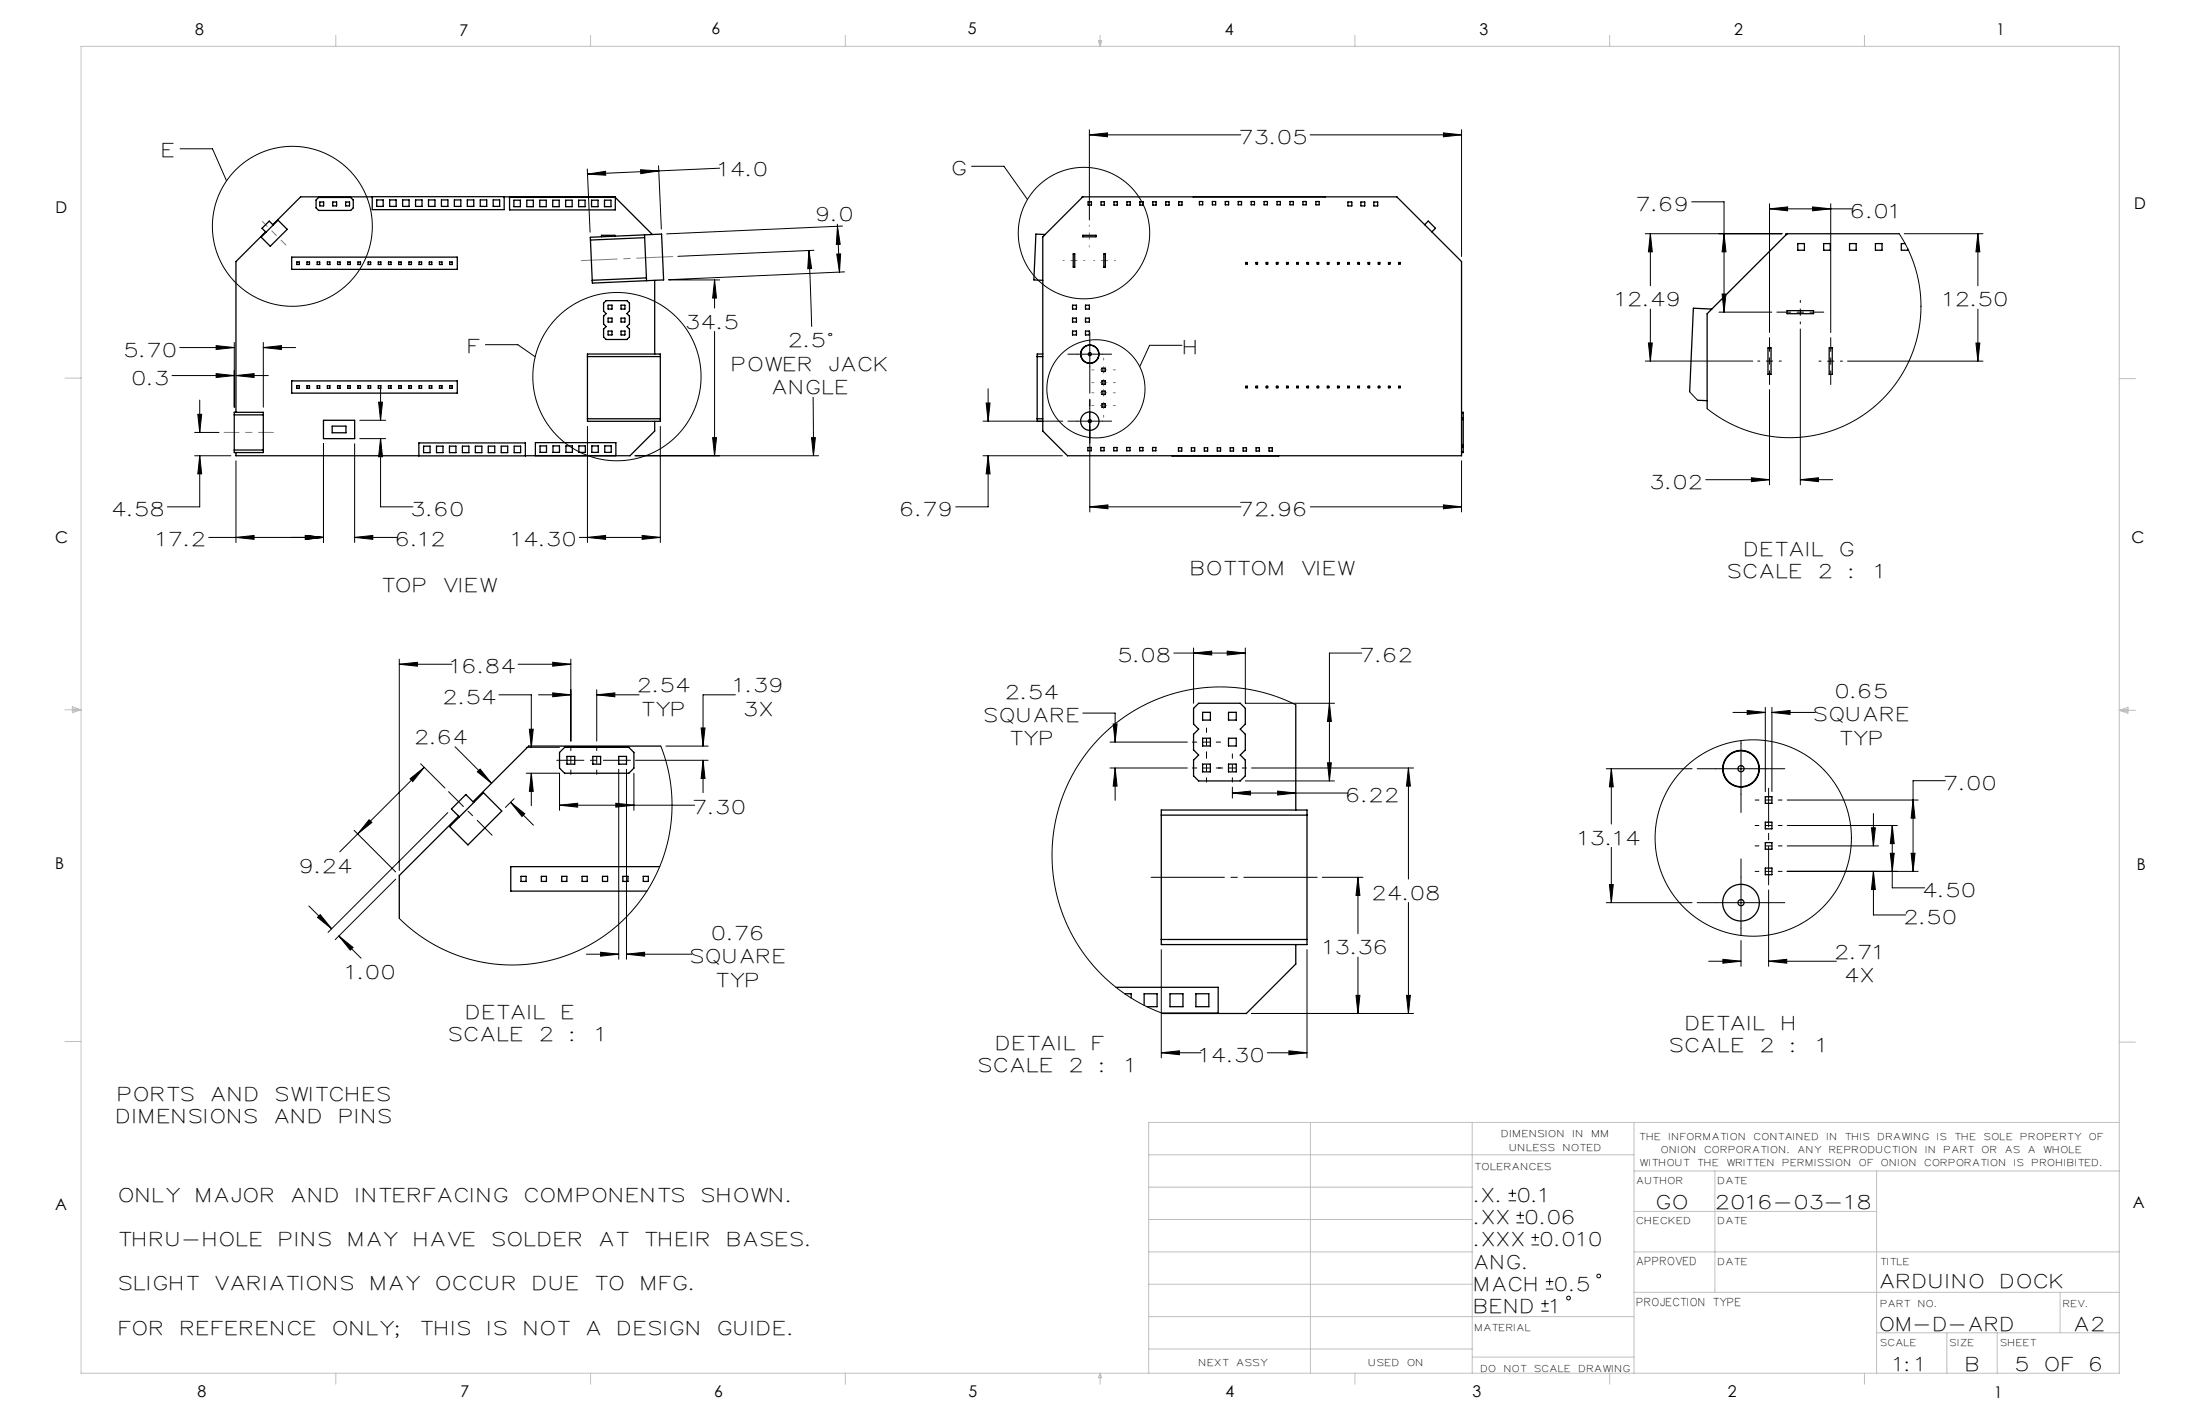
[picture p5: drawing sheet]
<svg xmlns="http://www.w3.org/2000/svg" width="432mm" height="279mm" viewBox="0 0 432 279" stroke-linecap="round" stroke-linejoin="round" font-family="sans-serif">
<g fill="none" stroke="#000" stroke-width=".2">
<path d="M35.4 29.2h6.3l2.8 6.3M115.3 33.2l.5 12.4M115.3 34.2l3.5-.6 .1 .8zM125.7 33.3l3.6 .2-3.5 .6zM129.3 32.5l.5 12.4M141.3 33l-26 1.2M190.7 32.6h6.3l4.7 6.5M213.8 26.5l3.6-.4v.7zM213.8 25.5v17.7M213.8 26.5h29.7M257.1 26.5h29.8M283.3 26.1l3.6 .4-3.6 .3z"/>
<path d="M286.9 25.5v24.8M332 39.6h6.4v21.6M347.3 40v25.2M359.3 40v25.3M131.2 54.9h10M140.2 54.9l.4 3.6h-.7zM140.2 54.9v5.6M158.8 49.2l.5 3.5h-.8zM158.8 49.2l.5 14.9M159.8 49.1l-26.8 1.2M164.2 49.9l.8-.1-.2 3.6zM164.4 44v.4"/>
<path d="M164.4 44.4l.5 3.5-.8 .1zM164.4 44.4l.4 9M165.4 44.4l-34.6 1.5M165.8 53.3l-34.6 1.6M322.9 45.9h26.9M323.9 45.9l.4 3.5h-.8zM323.9 45.9v10.2M338 57.7h.8l-.4 3.5zM338.4 45.9l.4 3.5h-.8zM347.3 41h16.3M347.3 41l3.6-.4v.8zM355.8 40.6l3.5 .4-3.5 .4z"/>
<path d="M372.8 45.9l1.2 2 .9 2 .8 2.1 .7 2.2 .4 2.3 .2 2.3v2.2l-.2 2.3-.4 2.3-.6 2.2-1.7 4.1-1.1 2-1.3 1.9-1.5 1.8-1.6 1.6-3.6 2.7-2 1.1-2 1-2.2 .7-2.2 .6-2.3 .4-2.3 .2-2.3-.1-2.3-.2-2.2-.4-2.2-.7-4.1-1.8-2-1.2-1.8-1.3M373.8 45.9h15.4M388.2 45.9l.4 3.5h-.8zM388.2 45.9v10.2M33.8 73.7h12.2M35.3 68.2h10.7M39.2 78.5v6.3M42.4 67.8l3.6 .4-3.6 .4zM42.4 73.3l3.6 .4-3.6 .4zM46 67.2v12.7M46.3 73.7h6.4M46.3 73.7l3.6-.4v.8z"/>
<path d="M51.7 67.2v12.7M51.7 68.2h6.3M51.7 68.2l3.5-.4v.8zM74.3 78.9h.8l-.4 3.6zM74.7 76.1v6.4M95.3 67.6h6.3l3.4 2.4M140.2 65v24.4M159.6 77.9l.1 11.5M193.6 79.1h.7l-.4 3.5zM193.9 76.3v6.3M211.4 69.5h5M213.9 67v5"/>
<path d="M232 67.8h-6.4l-1.9 4.1M322.9 70.8h21.1M323.5 67.3h.8l-.4 3.5zM323.9 60.6v10.2M331.6 76.9l1.6 1.6M337.4 61.2h10.4M347.3 76.4v18.7M353.4 64.5v30.6M362.6 70.9h26.6M387.8 67.3h.8l-.4 3.6zM388.2 60.7v10.2M38.2 84.8h4.8"/>
<path d="M38.2 89.4h7.1M38.8 81.3h.8l-.4 3.5zM39.2 89.4l.4 3.6h-.8zM39.2 89.4v10h-6.3M46.3 90.4v16M63.5 87.1v19.3M69.6 87.1v19.3M70.6 86.1h5.1M70.6 82.5h5.1M74.7 86.1v13.3h6.3M74.7 86.1l.4 3.5h-.8zM115.3 83.7v22.7"/>
<path d="M124.6 89.4h36.1M129.6 83.7v22.7M139.9 85.9h.7l-.4 3.5zM159.3 85.9h.7l-.3 3.5zM192.9 82.6h15.7M192.9 89.4h15.6M193.9 89.4v10h-6.3M193.9 89.4l.4 3.6h-.7zM211.4 82.6h5M213.9 99.4l3.6-.3v.7zM213.9 99.4h29.7M213.9 80.1v20.3"/>
<path d="M257.2 99.4h29.7M283.3 99.1l3.6 .3-3.6 .4zM286.9 90.4v10M334.8 94.1h12.5M343.8 93.7l3.5 .4-3.5 .4zM353.4 94.1l3.5-.4v.8zM353.4 94.1h6.3M41 105.4h22.5M46.3 105.4l3.6-.3v.7zM59.9 105.1l3.6 .3-3.6 .4zM69.6 105.4l3.6-.3v.7zM69.6 105.4h8.4"/>
<path d="M113.7 105.4h15.9M115.3 105.4l3.6-.3v.7zM126 105.1l3.6 .3-3.6 .4zM78.4 130.3l3.5-.4v.8zM78.4 129.3v41.5M78.4 130.3h10.3M97.9 136.3h6.4v10.3M101.7 130.3h10.3M105.7 136.3h6.3M108.5 129.9l3.5 .4-3.5 .4zM108.5 135.9l3.5 .4-3.5 .4zM112 129.3v16.1"/>
<path d="M117.1 136.3l3.6-.4v.8zM117.1 136.3h8.3M117.1 135.3v10.1M144.3 136.3h-6.3v10.1M212.5 139.9h6.4v5.7M230.4 128.1h14M234.3 128.1l3.5-.3v.7zM234.3 127.1v10.9M240.9 127.8l3.5 .3-3.5 .4zM244.4 127.1v10.9h17.5M254.3 138.3l-3.1-1.4-3.2-1-3.2-.7-3.4-.4h-3.3l-3.4 .3-3.1 .7-3.3 .9-3 1.3-3 1.6-2.8 2-2.6 2.2-2.4 2.4-2.1 2.7-1.7 2.8-1.5 3-1.2 3.2-.8 3.2-.5 3.3-.2 3.5 .2 3.4 .5 3.2 .8 3.3 1.2 3 1.5 3.1 1.8 2.9 2 2.5 2.3 2.5 2.6 2.2 2.8 1.9 2.9 1.6 3.2 1.4M260.9 138l.4 3.5h-.8z"/>
<path d="M267.3 128.1h-6.4v25.1M340.1 139.8h6.4M342.9 139.4l3.6 .4-3.6 .4zM346.5 138.8v16.5M347.8 138.8v16.5M347.8 139.8h8.5M347.8 139.8l3.5-.4v.8zM80.5 152.8l2.8-2.2-2.3 2.7zM82.6 149.9l4.7 4.7M83.3 150.6l-16.6 16.5M87.9 159.4l-23.5 23.5M89.3 146.5l7.2 7.2"/>
<path d="M93.7 151.4l.5-.5 2.3 2.8zM100.2 157.4l2.8 2.3-.5 .5zM100.2 157.4l4.5 4.5M100.9 156.7l-1.7 1.7M103.3 151.7h6.5v7.3M103.3 146.6h6.5M103.9 143.1h.8l-.4 3.5zM104.3 151.7l.4 3.6h-.8zM104.3 151.7v6.4M109.8 158h26.5M109.8 158l3.6-.4v.8zM120.9 157.6l3.5 .4-3.5 .4z"/>
<path d="M121.4 150.9v37.3M123 150.9v37.3M124.4 151.7v7.3M124.7 149.2h14.3M129.7 146.4l.9 2.5 .6 2.6 .5 2.7 .2 2.6v2.6l-.3 2.7-.4 2.7-.7 2.6-1 2.5-1.1 2.5-1.3 2.3-1.6 2.2-1.7 2.1-1.9 1.9-2 1.7-2.2 1.6-2.3 1.4-2.3 1.1-2.5 1-2.6 .7-2.6 .6-2.7 .3h-2.7l-2.7-.1-2.6-.4-2.7-.6-2.5-.9-2.5-1-2.2-1.2-2.3-1.4-2.1-1.7-2-1.8M130.7 146.4h8.3M137.6 142.8h.8l-.4 3.6zM138 149.2v6.3M138 149.2l.4 3.5h-.8zM217.9 150.7h15.1M217.9 145.6h15.1M218.5 142.1h.8l-.4 3.5z"/>
<path d="M218.9 150.7v6.3M218.9 150.7l.4 3.5h-.8zM241.9 154.4v2.2M241.9 155.6h22.7M241.9 155.6l3.5-.4v.8zM244.4 153.2h17.5M245.6 150.7h31.8M250.8 155.2l3.5 .4-3.5 .4zM260.5 149.7h.8l-.4 3.5zM276.4 150.7l.4 3.5h-.7zM276.4 150.7v21.8M315.3 150.8h16.8"/>
<path d="M316.3 150.8l.3 3.6h-.7zM316.3 150.8v10.9M336.7 150.8h10M341.7 145.8v10M350.8 157h25.7M367.7 159.6v6.4M375.5 157l.4 3.5h-.8zM381.8 153.2h-6.3v17.8M60.6 177.7l4.5 4.5M62.3 180l.5-.5 2.3 2.7zM69.5 162.9l8.2 8.2M72.4 160.8l.6 .6-2.8 2.2z"/>
<path d="M77.7 172.5l-11.9 11.9M259.5 172.1h8M266.5 172.1l.4 3.6h-.8zM266.5 172.1v11.1M276.4 177.1v21.8M315.3 177.1h16.8M315.9 173.6h.7l-.3 3.5zM316.3 166.3v10.8M336.7 177.1h10M341.7 172.1v10M347.1 174.6v15M350.8 171h25.7"/>
<path d="M350.8 166h17.9M350.8 162h21.6M367.3 162.4h.8l-.4 3.6zM367.7 171l.4 3.5h-.8zM367.7 171v8.5h6.4M371 167.4h.8l-.4 3.6zM371.4 162v12.2h6.3M371.4 162l.4 3.5h-.8zM375.1 167.4h.8l-.4 3.6zM66.5 183.6l2.8 2.3-.5 .5zM66.5 183.6l4.4 4.4M115.1 187.2h6.3"/>
<path d="M117.9 186.8l3.5 .4-3.5 .4zM123 187.2l3.5-.4v.8zM123 187.2h12.8M227.9 186.3v21.3M245.6 198.9h31.8M256.5 186.3v21.3M266.1 195.3h.8l-.4 3.6zM266.5 187.8v11.1M276.1 195.3h.7l-.4 3.6zM335.4 188.6h6.3M338.2 188.2l3.5 .4-3.5 .4zM341.7 184.5v5.1"/>
<path d="M347.1 188.6l3.6-.4v.8zM347.1 188.6h13.3M227.9 206.6l3.6-.4v.7zM227.9 206.6h7.8M248.7 206.6h7.8M253 206.2l3.5 .4-3.5 .3zM296.1 235.6h1.5M296.1 234.1h1.5M296.8 233.4v1.5M297.7 239.9h1.4M297.7 238.5h1.4M298.4 237.7v1.5"/>
<path d="M300.6 244.3h1.5M300.6 242.8h1.5M301.3 242.1v1.4M302.5 257.3h1.5M302.5 255.8h1.5M303.2 255.1v1.4M303.4 252.9h1.5M303.4 251.5h1.5M304.1 250.7v1.5"/>
<circle cx="57.4" cy="44.4" r="15.7"/>
<circle cx="212.8" cy="45.7" r="12.9"/>
<circle cx="121.1" cy="73.9" r="16.5"/>
<circle cx="215.1" cy="76.3" r="9.6"/>
<circle cx="344.1" cy="164.4" r="19.3"/>
<circle cx="307.9" cy="254.7" r=".37"/>
<circle cx="313.8" cy="250.4" r=".37"/>
</g>
<g fill="none" stroke="#000" stroke-width=".2" stroke-dasharray="15.2 1.3 1.3 1.3">
<path d="M211.4 69.5h-1.8M213.9 67v-1.8M216.4 69.5h1.8M211.4 82.6h-1.8M213.9 80.1v-1.8M213.9 85.1v1.8M216.4 82.6h1.8M336.7 150.8h-3.6M341.7 145.8v-.5M341.7 155.8v3.6M346.7 150.8h3.6M336.7 177.1h-3.6"/>
<path d="M341.7 172.1v-3.6M346.7 177.1h3.6M341.7 182.1v1.4"/>
</g>
<path d="M213.9 72v14.1" fill="none" stroke="#000" stroke-width=".2" stroke-dasharray="15.2 1.3 1.3 1.3" stroke-dashoffset="10.1"/>
<path d="M88 155.3l8.6 8.6" fill="none" stroke="#000" stroke-width=".2" stroke-dasharray="15.2 1.3 1.3 1.3" stroke-dashoffset="11.1"/>
<path d="M112 151.9v-5.5M117.1 151.9v-5.5M234 150.7h5.6M234 145.6h5.6M236.8 147.9v5.5M236.8 148.4v-5.6M239.1 150.7h5.5M241.9 153.4v-5.5" fill="none" stroke="#000" stroke-width=".2" stroke-dasharray="15.2 1.3 1.3 1.3" stroke-dashoffset="14.4"/>
<path d="M109.3 149.2h14.4" fill="none" stroke="#000" stroke-width=".2" stroke-dasharray="15.2 1.3 1.3 1.3" stroke-dashoffset="9.9"/>
<path d="M258.5 172.1h-32.6" fill="none" stroke="#000" stroke-width=".2" stroke-dasharray="15.2 1.3 1.3 1.3" stroke-dashoffset=".8"/>
<path d="M345 70.8h4.6M353.4 63.5v-4.6M361.6 70.9h-4.6" fill="none" stroke="#000" stroke-width=".2" stroke-dasharray="15.2 1.3 1.3 1.3" stroke-dashoffset="14.8"/>
<path d="M347.3 75.4v-9.2M348.8 61.2h9.2M359.3 75.5v-9.2" fill="none" stroke="#000" stroke-width=".2" stroke-dasharray="15.2 1.3 1.3 1.3" stroke-dashoffset="12.5"/>
<path d="M344.5 157h5.3M344.5 171h5.3M344.5 166h5.3M344.5 162h5.3" fill="none" stroke="#000" stroke-width=".2" stroke-dasharray="15.2 1.3 1.3 1.3" stroke-dashoffset="14.5"/>
<path d="M347.1 173.6v-18.9" fill="none" stroke="#000" stroke-width=".2" stroke-dasharray="15.2 1.3 1.3 1.3" stroke-dashoffset="7.7"/>
<path d="M53.7 84.8h-9.7" fill="none" stroke="#808080" stroke-width=".2" stroke-dasharray="15.2 1.3 1.3 1.3" stroke-dashoffset="12.3"/>
<path d="M51.5 43.4l4.6 4.7" fill="none" stroke="#808080" stroke-width=".2" stroke-dasharray="15.2 1.3 1.3 1.3" stroke-dashoffset="13.9"/>
<path d="M132 50.3l-17.9 .8" fill="none" stroke="#808080" stroke-width=".2" stroke-dasharray="15.2 1.3 1.3 1.3" stroke-dashoffset="8.1"/>
<path d="M214.3 79.6h4.6M214.3 75.1h4.6M214.3 72.6h4.6M216.6 74.7v4.7M216.6 72.7v4.7M216.6 74.9v-4.7M218.9 77.1h-4.6M216.6 81.9v-4.7" fill="none" stroke="#808080" stroke-width=".2" stroke-dasharray="15.2 1.3 1.3 1.3" stroke-dashoffset="14.8"/>
<path d="M208.6 51.1h4.3M213.8 48.5v-4.3M218.9 51.1h-4.3" fill="none" stroke="#808080" stroke-width=".2" stroke-dasharray="15.2 1.3 1.3 1.3" stroke-dashoffset="15"/>
<g fill="none" stroke="#c0c0c0" stroke-width=".2">
<path d="M15.9 9.1h400.1v260.3h-400.1zM65.9 6.9v2.2M115.9 6.9v2.2M165.9 6.9v2.2M215.6 8h.6l-.3 1.1zM215.7 8l.2 1.1M215.9 6.9v2.2M216 8l-.1 1.1M265.9 6.9v2.2M315.9 6.9v2.2M365.9 6.9v2.2M12.7 74.2h3.2"/>
<path d="M416 74.3h3.1M12.7 139.3h3.2M14.2 139l1.7 .3M14.2 138.7l1.7 .6-1.7 .5zM15.9 139.3l-1.7 .2M416 139.4h3.1M416 139.4l1.7-.6v1.1zM416 139.4l1.7 .2M417.7 139.1l-1.7 .3M12.7 204.4h3.2M416 204.5h3.1M225.5 226.6h95.2"/>
<path d="M225.5 239.3h63.5M225.5 232.9h63.5M257.2 220.2v49.2M289 220.2v49.2M320.7 220.2v49.2M320.7 237.7h47.6M320.7 229.8h95.3M336.6 229.8v23.8M368.3 229.8v39.6M416 220.2h-190.5v49.2M225.5 258.3h95.2M225.5 245.6h63.5"/>
<path d="M225.5 252h63.5M320.7 253.6h95.3M320.7 245.6h95.3M404.3 253.6v7.9M65.9 269.4v2.2M115.9 269.4v2.2M165.9 269.4v2.2M215.9 269.4v2.2M215.9 269.4l.3 .9h-.6zM225.5 264.7h63.5M265.9 269.4v2.2M289 266.3h31.7"/>
<path d="M315.9 269.4v2.2M365.9 269.4v2.2M368.3 261.5h47.7M382.1 261.5v7.9M392 261.5v7.9"/>
</g>
<path d="M38.8 81.3h.8l-.4 3.5zM39.2 89.4l.4 3.6h-.8zM159.3 85.9h.7l-.3 3.5zM158.8 49.2l.5 3.5h-.8zM46.3 105.4l3.6-.3v.7zM59.9 105.1l3.6 .3-3.6 .4zM59.9 105.1l3.6 .3-3.6 .4zM69.6 105.4l3.6-.3v.7zM74.7 86.1l.4 3.5h-.8zM74.3 78.9h.8l-.4 3.6zM42.4 67.8l3.6 .4-3.6 .4zM51.7 68.2l3.5-.4v.8zM115.3 34.2l3.5-.6 .1 .8zM125.7 33.3l3.6 .2-3.5 .6zM115.3 105.4l3.6-.3v.7zM126 105.1l3.6 .3-3.6 .4zM42.4 73.3l3.6 .4-3.6 .4zM46.3 73.7l3.6-.4v.8zM140.2 54.9l.4 3.6h-.7zM139.9 85.9h.7l-.4 3.5zM164.2 49.9l.8-.1-.2 3.6zM164.4 44.4l.5 3.5-.8 .1zM213.9 99.4l3.6-.3v.7zM283.3 99.1l3.6 .3-3.6 .4zM193.6 79.1h.7l-.4 3.5zM193.9 89.4l.4 3.6h-.7zM213.8 26.5l3.6-.4v.7zM283.3 26.1l3.6 .4-3.6 .3zM72.4 160.8l.6 .6-2.8 2.2zM80.5 152.8l2.8-2.2-2.3 2.7zM62.3 180l.5-.5 2.3 2.7zM66.5 183.6l2.8 2.3-.5 .5zM93.7 151.4l.5-.5 2.3 2.8zM100.2 157.4l2.8 2.3-.5 .5zM78.4 130.3l3.5-.4v.8zM108.5 129.9l3.5 .4-3.5 .4zM109.8 158l3.6-.4v.8zM120.9 157.6l3.5 .4-3.5 .4zM138 149.2l.4 3.5h-.8zM137.6 142.8h.8l-.4 3.6zM108.5 135.9l3.5 .4-3.5 .4zM117.1 136.3l3.6-.4v.8zM103.9 143.1h.8l-.4 3.5zM104.3 151.7l.4 3.6h-.8zM117.9 186.8l3.5 .4-3.5 .4zM123 187.2l3.5-.4v.8zM276.4 150.7l.4 3.5h-.7zM276.1 195.3h.7l-.4 3.6zM266.5 172.1l.4 3.6h-.8zM266.1 195.3h.8l-.4 3.6zM250.8 155.2l3.5 .4-3.5 .4zM241.9 155.6l3.5-.4v.8zM227.9 206.6l3.6-.4v.7zM253 206.2l3.5 .4-3.5 .3zM218.9 150.7l.4 3.5h-.8zM218.5 142.1h.8l-.4 3.5zM260.9 138l.4 3.5h-.8zM260.5 149.7h.8l-.4 3.5zM234.3 128.1l3.5-.3v.7zM240.9 127.8l3.5 .3-3.5 .4zM323.5 67.3h.8l-.4 3.5zM323.9 45.9l.4 3.5h-.8zM387.8 67.3h.8l-.4 3.6zM388.2 45.9l.4 3.5h-.8zM338 57.7h.8l-.4 3.5zM338.4 45.9l.4 3.5h-.8zM343.8 93.7l3.5 .4-3.5 .4zM353.4 94.1l3.5-.4v.8zM347.3 41l3.6-.4v.8zM355.8 40.6l3.5 .4-3.5 .4zM316.3 150.8l.3 3.6h-.7zM315.9 173.6h.7l-.3 3.5zM338.2 188.2l3.5 .4-3.5 .4zM347.1 188.6l3.6-.4v.8zM367.7 171l.4 3.5h-.8zM367.3 162.4h.8l-.4 3.6zM371 167.4h.8l-.4 3.6zM371.4 162l.4 3.5h-.8zM375.1 167.4h.8l-.4 3.6zM375.5 157l.4 3.5h-.8zM342.9 139.4l3.6 .4-3.6 .4zM347.8 139.8l3.5-.4v.8z" fill="#000"/>
<g fill="none" stroke="#000" stroke-width=".25">
<path d="M62 39.2l.5-.5h6.3l.5 .5v1.6l-.5 .5h-6.3l-.5-.5zM62.8 39.6h.7v.8h-.7zM65.3 39.6h.8v.8h-.8zM67.8 39.6h.8v.8h-.8zM73.1 38.6v2.5h25.9v-2.5M73.9 39.2h1.3v1.3h-1.3zM76.5 39.2h1.3v1.3h-1.3zM79 39.2h1.3v1.3h-1.3zM81.6 39.2h1.2v1.3h-1.2zM84.1 39.2h1.3v1.3h-1.3zM86.6 39.2h1.3v1.3h-1.3zM89.2 39.2h1.3v1.3h-1.3z"/>
<path d="M91.7 39.2h1.3v1.3h-1.3zM94.3 39.2h1.2v1.3h-1.2zM96.8 39.2h1.3v1.3h-1.3zM100 38.6h20.8v2.6h-20.8zM100.9 39.3h1.2v1.3h-1.2zM103.4 39.3h1.3v1.3h-1.3zM105.9 39.3h1.3v1.3h-1.3zM108.5 39.3h1.3v1.3h-1.3zM111 39.3h1.3v1.3h-1.3zM113.6 39.3h1.2v1.3h-1.2zM116.1 39.3h1.3v1.3h-1.3zM118.6 39.3h1.3v1.3h-1.3z"/>
<path d="M120.7 38.6h-61.7l-5.5 5.5M120.8 38.7l7.2 7.3M212.5 38.6l-.1 .1M212.5 38.6h61.7l12.7 12.7v38.1h-77.4l-4.8-4.8v-38.1zM213.6 39.6h.6v.6h-.6zM216.1 39.6h.7v.6h-.7zM218.6 39.6h.7v.6h-.7zM221.2 39.6h.6v.6h-.6zM223.7 39.6h.7v.6h-.7zM226.3 39.6h.6v.6h-.6zM228.8 39.6h.7v.6h-.7zM231.3 39.6h.7v.6h-.7z"/>
<path d="M234.2 38.6h.1M235.4 39.5h.7v.7h-.7zM237.9 39.5h.7v.7h-.7zM240.5 39.5h.6v.7h-.6zM243 39.5h.7v.7h-.7zM245.6 39.5h.6v.7h-.6zM248.1 39.5h.7v.7h-.7zM250.6 39.5h.7v.7h-.7zM253.2 39.5h.6v.7h-.6zM255.7 39.5h.7v.7h-.7zM258.3 39.5h.6v.7h-.6zM260.1 38.6h.1"/>
<path d="M264.6 39.6h.7v.8h-.7zM267.1 39.6h.8v.8h-.8zM269.6 39.6h.8v.8h-.8zM51.2 46.5l3.4-3.3 1.8 1.8-3.4 3.3zM52.1 45.5l-5.8 5.8v29.6M53.6 44.2l-.8-.8-1.4 1.4 .8 .8M57.3 50.5h32.5v2.4h-32.5zM58.3 51.4h.5v.5h-.5zM60.3 51.4h.5v.5h-.5zM62.3 51.4h.5v.5h-.5zM64.3 51.4h.5v.5h-.5zM66.3 51.4h.5v.5h-.5z"/>
<path d="M68.3 51.4h.5v.5h-.5zM70.3 51.4h.5v.5h-.5zM72.3 51.4h.5v.5h-.5zM74.3 51.4h.5v.5h-.5zM76.3 51.4h.5v.5h-.5zM78.3 51.4h.5v.5h-.5zM80.3 51.4h.5v.5h-.5zM82.3 51.4h.5v.5h-.5zM84.3 51.4h.5v.5h-.5zM86.3 51.4h.5v.5h-.5zM88.3 51.4h.5v.5h-.5zM115.9 47.1l.3 7.9"/>
<path d="M115.9 47.1v-.5l13.9-.7 .4 9-13.9 .6-.1-.5M119 59h4l.5 .5v1.5l-.5 .5 .5 .5v1.6l-.5 .5 .5 .5v1.5l-.5 .5h-4l-.5-.5v-1.5l.5-.5-.5-.5v-1.6l.5-.5-.5-.5v-1.5zM119.4 59.9h.7v.7h-.7zM120.7 46.3v-.1h-2.6v.3M121.9 59.9h.8v.7h-.8zM126.5 46.1l.4 9M126.5 46.6l-10.6 .5M126.9 54.5l-10.7 .5M128.5 55v14.5M205.1 46l-1.8-.1-.4 9 1.8 .1M210.5 59.9h.8v.7h-.8zM210.6 49.8h.3v2.6h-.3z"/>
<path d="M212.5 46.2h2.6v.3h-2.6zM213.1 59.9h.7v.7h-.7zM216.6 49.8h.3v2.6h-.3zM244.5 51.5h.3v.3h-.3zM246.5 51.5h.3v.3h-.3zM248.5 51.5h.3v.3h-.3zM250.5 51.5h.3v.3h-.3zM252.5 51.5h.3v.3h-.3zM254.5 51.5h.3v.3h-.3zM256.5 51.5h.3v.3h-.3zM258.5 51.5h.3v.3h-.3zM260.5 51.5h.3v.3h-.3z"/>
<path d="M262.5 51.5h.3v.3h-.3zM264.5 51.5h.3v.3h-.3zM266.5 51.5h.3v.3h-.3zM268.5 51.5h.3v.3h-.3zM270.5 51.5h.3v.3h-.3zM272.5 51.5h.3v.3h-.3zM274.5 51.5h.3v.3h-.3zM279.6 44.1l.7-.7 1.4 1.4-.7 .7M350.7 45.9h-.2v.2M352.9 47.8h1.3v1.3h-1.3zM357.9 47.8h1.3v1.3h-1.3zM363 47.8h1.3v1.3h-1.3z"/>
<path d="M368.1 47.8h1.3v1.3h-1.3zM372.8 45.9h-22l-15.7 15.7v18.6M373.9 47.8h-.7v1.3h1.3v-.2M57.3 74.7h32.5v2.4h-32.5zM58.3 75.7h.5v.5h-.5zM60.3 75.7h.5v.5h-.5zM62.3 75.7h.5v.5h-.5zM64.3 75.7h.5v.5h-.5zM66.3 75.7h.5v.5h-.5zM68.3 75.7h.5v.5h-.5zM70.3 75.7h.5v.5h-.5zM72.3 75.7h.5v.5h-.5z"/>
<path d="M74.3 75.7h.5v.5h-.5zM76.3 75.7h.5v.5h-.5zM78.3 75.7h.5v.5h-.5zM80.3 75.7h.5v.5h-.5zM82.3 75.7h.5v.5h-.5zM84.3 75.7h.5v.5h-.5zM86.3 75.7h.5v.5h-.5zM88.3 75.7h.5v.5h-.5zM115.3 70v-.5h14.3v.5M115.3 70h14.3M115.3 70v12.2M119.4 65h.7v.7h-.7z"/>
<path d="M119.4 62.4h.7v.8h-.7zM121.9 65h.8v.7h-.8zM121.9 62.4h.8v.8h-.8zM129.6 70v12.2M203.6 70h1.1M203.6 70v12.2M204.7 69.5h-1.1v.5M210.5 65h.8v.7h-.8zM210.5 62.4h.8v.8h-.8zM213.1 65h.7v.7h-.7zM213.1 62.4h.7v.8h-.7zM216.3 74.7h.6v.7h-.6z"/>
<path d="M216.3 72.2h.6v.7h-.6zM216.3 76.7h.6v.7h-.6zM216.3 79.2h.6v.7h-.6zM244.5 75.8h.3v.3h-.3zM246.5 75.8h.3v.3h-.3zM248.5 75.8h.3v.3h-.3zM250.5 75.8h.3v.3h-.3zM252.5 75.8h.3v.3h-.3zM254.5 75.8h.3v.3h-.3zM256.5 75.8h.3v.3h-.3zM258.5 75.8h.3v.3h-.3zM260.5 75.8h.3v.3h-.3z"/>
<path d="M262.5 75.8h.3v.3h-.3zM264.5 75.8h.3v.3h-.3zM266.5 75.8h.3v.3h-.3zM268.5 75.8h.3v.3h-.3zM270.5 75.8h.3v.3h-.3zM272.5 75.8h.3v.3h-.3zM274.5 75.8h.3v.3h-.3zM333.2 78.5l1.9 .1M336 60.6l-3.6-.1-.8 16.4M347 68.2h.6v5.2h-.6zM350.8 60.9h5.2v.6h-5.2zM359 68.3h.6v5.2h-.6z"/>
<path d="M46 88.3v.5h5.7v-.5M46 81.4v-.5h5.7v.5M46 88.3h5.7M46 81.4h5.7M46 81.4v6.9M46.3 88.8v.6h35.9M51.7 81.4v6.9M63.5 82.5h6.1v3.6h-6.1zM65.2 83.6h2.7v1.3h-2.7zM82.2 86.9h20.9v2.5h-20.9zM83.1 87.5h1.3v1.3h-1.3zM85.7 87.5h1.2v1.3h-1.2z"/>
<path d="M88.2 87.5h1.3v1.3h-1.3zM90.8 87.5h1.2v1.3h-1.2zM93.3 87.5h1.3v1.3h-1.3zM95.8 87.5h1.3v1.3h-1.3zM98.4 87.5h1.2v1.3h-1.2zM100.9 87.5h1.3v1.3h-1.3zM105.1 89.4v-2.5h15.8v2.5M106 87.5h1.3v1.3h-1.3zM108.5 87.5h1.3v1.3h-1.3zM111.1 87.5h1.2v1.3h-1.2zM113.6 87.5h1.3v1.3h-1.3zM115.3 82.2v.5h14.3v-.5"/>
<path d="M115.3 82.2h14.3M116.2 87.5h1.2v1.3h-1.2zM118.7 87.5h1.3v1.3h-1.3zM128.5 82.7v1.9l-4.9 4.8h-20.5M203.6 82.2v.5h1.1M203.6 82.2h1.1M213.5 87.8h.7v.6h-.7zM216.1 87.8h.6v.6h-.6zM218.6 87.8h.6v.6h-.6zM221.1 87.8h.7v.6h-.7zM223.7 87.8h.6v.6h-.6zM226.2 87.8h.7v.6h-.7z"/>
<path d="M230.1 89.4h20.9M231.3 87.9h.6v.6h-.6zM233.8 87.9h.7v.6h-.7zM236.4 87.9h.6v.6h-.6zM238.9 87.9h.7v.6h-.7zM241.5 87.9h.6v.6h-.6zM244 87.9h.6v.6h-.6zM246.5 87.9h.7v.6h-.7zM249.1 87.9h.6v.6h-.6zM286.9 80.9h.3v.1M286.9 81.9h.3M286.9 82.3h.3"/>
<path d="M286.9 87.4h.3M286.9 87.7h.3M286.9 81h.3M286.9 88.7h.3M287.2 81.9v.4M287.2 87.4v.3M287.2 88.7v.1h-.3M287.2 81v.9M287.2 82.3v5.1M287.2 87.7v1M234.3 139l1-1h8.1l1 1v3.1l-1 1 1 1v3l-1 1 1 1v3.1l-1 1h-8.1l-1-1v-3.1l1-1-1-1v-3l1-1-1-1zM236 139.8h1.6v1.5h-1.6z"/>
<path d="M241.1 139.8h1.5v1.5h-1.5zM254.3 138.3v20.6M93 157.5l-1.6-1.6-2.8 2.8 1.6 1.6M94.9 155.5l3.6 3.6-6.7 6.7-3.6-3.6zM110.8 146.6h12.6l1 1v3.1l-1 1h-12.6l-1-1v-3.1zM111.3 148.4h1.5v1.5h-1.5zM116.4 148.4h1.5v1.5h-1.5zM121.4 148.4h1.6v1.5h-1.6zM129.7 146.4h-25.9l-11 10.9M227.9 159.9v-1h28.6v1M227.9 159.9h28.6M227.9 159.9v24.4"/>
<path d="M236 144.8h1.6v1.6h-1.6zM236 149.9h1.6v1.5h-1.6zM241.1 144.8h1.5v1.6h-1.5zM241.1 149.9h1.5v1.5h-1.5zM256.5 159.9v24.4M346.5 156.3h1.3v1.3h-1.3zM90 160.1l-11.6 11.7v8.4M102.3 171.9h1v1h-1zM106.3 171.9h1v1h-1zM110.3 171.9h1v1h-1zM114.3 171.9h1v1h-1zM118.3 171.9h1v1h-1z"/>
<path d="M122.3 171.9h1v1h-1zM126.3 171.9h1v1h-1zM129.5 170h-29.2v4.8h26.7M346.5 161.3h1.3v1.3h-1.3zM346.5 165.3h1.3v1.3h-1.3zM346.5 170.3h1.3v1.3h-1.3zM219 193.7h20.1v5.1h-11M220.8 195h1.2v.8M224.6 197.3v-2.3h2.5v2.5h-2M227.9 184.3v1h28.6v-1M227.9 184.3h28.6M229.6 195h2.6v2.5h-2.6z"/>
<path d="M234.7 195h2.6v2.5h-2.6zM254.3 185.3v3.8l-9.7 9.8h-16.3"/>
<circle cx="213.9" cy="69.5" r="1.8"/>
<circle cx="213.9" cy="69.5" r=".3"/>
<circle cx="213.9" cy="69.5" r="1.76"/>
<circle cx="213.9" cy="82.6" r="1.8"/>
<circle cx="213.9" cy="82.6" r=".3"/>
<circle cx="341.7" cy="150.8" r=".6"/>
<circle cx="341.7" cy="150.8" r="3.6"/>
<circle cx="341.7" cy="150.8" r="3.5"/>
<circle cx="341.7" cy="177.1" r=".6"/>
<circle cx="341.7" cy="177.1" r="3.6"/>
</g>
<g font-size="3.7">
<text x="243.5" y="28.2">73.05</text>
<text x="32" y="30.9">E</text>
<text x="141.3" y="34.5">14.0</text>
<text x="187.1" y="34.3">G</text>
<text x="321.4" y="41.4">7.69</text>
<text x="160.5" y="43.5">9.0</text>
<text x="363.6" y="42.8">6.01</text>
<text x="135" y="64.5">34.5</text>
<text x="317.4" y="60.1">12.49</text>
<text x="381.7" y="60.1">12.50</text>
<text x="24.7" y="70">5.70</text>
<text x="92.1" y="69.3">F</text>
<text x="155.1" y="68.2">2.5°</text>
<text x="232.5" y="69.4">H</text>
<text x="26.2" y="75.5">0.3</text>
<text x="143.9" y="72.8">POWER</text>
<text x="151.8" y="77.3">ANGLE</text>
<text x="162.9" y="72.8">JACK</text>
<text x="324.2" y="95.9">3.02</text>
<text x="22.3" y="101.2">4.58</text>
<text x="81" y="101.2">3.60</text>
<text x="177" y="101.2">6.79</text>
<text x="243.6" y="101.2">72.96</text>
<text x="31" y="107.2">17.2</text>
<text x="78" y="107.2">6.12</text>
<text x="100.7" y="107.2">14.30</text>
<text x="234" y="112.8">BOTTOM</text>
<text x="255.7" y="112.8">VIEW</text>
<text x="339.4" y="113.3">SCALE</text>
<text x="342.7" y="109">DETAIL</text>
<text x="357.2" y="113.3">2</text>
<text x="361.4" y="109">G</text>
<text x="363.1" y="113.3">:</text>
<text x="368.3" y="113.3">1</text>
<text x="75.2" y="116.1">TOP</text>
<text x="87.3" y="116.1">VIEW</text>
<text x="219.8" y="129.9">5.08</text>
<text x="267.3" y="129.9">7.62</text>
<text x="88.7" y="132.1">16.84</text>
<text x="125.4" y="135.8">2.54</text>
<text x="144.3" y="135.8">1.39</text>
<text x="197.7" y="137.1">2.54</text>
<text x="360.5" y="137">0.65</text>
<text x="87.3" y="138.1">2.54</text>
<text x="126.3" y="140.4">TYP</text>
<text x="146.3" y="140.4">3X</text>
<text x="193.5" y="141.7">SQUARE</text>
<text x="356.3" y="141.6">SQUARE</text>
<text x="81.7" y="146">2.64</text>
<text x="198.5" y="146.3">TYP</text>
<text x="361.4" y="146.1">TYP</text>
<text x="381.8" y="155">7.00</text>
<text x="136.3" y="159.8">7.30</text>
<text x="264.5" y="157.4">6.22</text>
<text x="310.1" y="165.7">13.14</text>
<text x="59.1" y="171.2">9.24</text>
<text x="269.6" y="176.5">24.08</text>
<text x="377.7" y="176">4.50</text>
<text x="140" y="184.4">0.76</text>
<text x="374" y="181.3">2.50</text>
<text x="135.8" y="189">SQUARE</text>
<text x="260" y="187.3">13.36</text>
<text x="360.4" y="188.1">2.71</text>
<text x="68.2" y="192.1">1.00</text>
<text x="140.8" y="193.6">TYP</text>
<text x="362.4" y="192.7">4X</text>
<text x="91.8" y="199.9">DETAIL</text>
<text x="110.5" y="199.9">E</text>
<text x="331.2" y="202.1">DETAIL</text>
<text x="349.9" y="202.1">H</text>
<text x="88.3" y="204.2">SCALE</text>
<text x="106.2" y="204.2">2</text>
<text x="112.1" y="204.2">:</text>
<text x="117.2" y="204.2">1</text>
<text x="195.8" y="206">DETAIL</text>
<text x="214.5" y="206">F</text>
<text x="235.7" y="208.3">14.30</text>
<text x="328" y="206.5">SCALE</text>
<text x="345.8" y="206.5">2</text>
<text x="351.7" y="206.5">:</text>
<text x="356.9" y="206.5">1</text>
<text x="192.3" y="210.3">SCALE</text>
<text x="210.2" y="210.3">2</text>
<text x="216.1" y="210.3">:</text>
<text x="221.2" y="210.3">1</text>
<text x="23.1" y="220.4">DIMENSIONS</text>
<text x="23.4" y="216.1">PORTS</text>
<text x="41.6" y="216.1">AND</text>
<text x="54.1" y="220.4">AND</text>
<text x="54.3" y="216.1">SWITCHES</text>
<text x="66.8" y="220.4">PINS</text>
<text x="23.6" y="235.9">ONLY</text>
<text x="38.7" y="235.9">MAJOR</text>
<text x="57.4" y="235.9">AND</text>
<text x="70.1" y="235.9">INTERFACING</text>
<text x="103.2" y="235.9">COMPONENTS</text>
<text x="138" y="235.9">SHOWN.</text>
<text x="289.6" y="235.9">.X.</text>
<text x="298.1" y="235.9">0.1</text>
<text x="325.4" y="237.1">GO</text>
<text x="337" y="237.1">2016-03-18</text>
<text x="23.6" y="244.5">THRU-HOLE</text>
<text x="55" y="244.5">PINS</text>
<text x="68.6" y="244.5">MAY</text>
<text x="81.5" y="244.5">HAVE</text>
<text x="96.9" y="244.5">SOLDER</text>
<text x="117.9" y="244.5">AT</text>
<text x="126.8" y="244.5">THEIR</text>
<text x="143" y="244.5">BASES.</text>
<text x="289.6" y="244.6">.XXX</text>
<text x="289.6" y="240.2">.XX</text>
<text x="299.6" y="240.2">0.06</text>
<text x="302.6" y="244.6">0.010</text>
<text x="289.6" y="248.9">ANG.</text>
<text x="23.6" y="253.2">SLIGHT</text>
<text x="42.5" y="253.2">VARIATIONS</text>
<text x="73" y="253.2">MAY</text>
<text x="85.8" y="253.2">OCCUR</text>
<text x="104.9" y="253.2">DUE</text>
<text x="117.1" y="253.2">TO</text>
<text x="126" y="253.2">MFG.</text>
<text x="289.6" y="257.6">BEND</text>
<text x="289.6" y="253.2">MACH</text>
<text x="304.5" y="257.6">1</text>
<text x="305.4" y="253.2">0.5</text>
<text x="369.2" y="252.8">ARDUINO</text>
<text x="392.9" y="252.8">DOCK</text>
<text x="23.6" y="261.9">FOR</text>
<text x="35.7" y="261.9">REFERENCE</text>
<text x="65.6" y="261.9">ONLY;</text>
<text x="82.8" y="261.9">THIS</text>
<text x="96" y="261.9">IS</text>
<text x="103" y="261.9">NOT</text>
<text x="115.3" y="261.9">A</text>
<text x="121.5" y="261.9">DESIGN</text>
<text x="141.1" y="261.9">GUIDE.</text>
<text x="369.2" y="261.2">OM-D-ARD</text>
<text x="407.4" y="261.2">A2</text>
<text x="371.9" y="269.1">1:1</text>
<text x="386.1" y="269.1">B</text>
<text x="395.9" y="269.1">5</text>
<text x="401.6" y="269.1">OF</text>
<text x="410.4" y="269.1">6</text>
</g>
<g font-size="3.2">
<text x="38.3" y="6.9">8</text>
<text x="90.2" y="7">7</text>
<text x="139.7" y="6.8">6</text>
<text x="190" y="6.8">5</text>
<text x="240.4" y="6.8">4</text>
<text x="290.4" y="6.9">3</text>
<text x="340.4" y="6.8">2</text>
<text x="391.9" y="6.9">1</text>
<text x="10.9" y="41.8">D</text>
<text x="418.9" y="41">D</text>
<text x="10.9" y="106.5">C</text>
<text x="418.4" y="106.6">C</text>
<text x="10.8" y="170.4">B</text>
<text x="419.4" y="170.8">B</text>
<text x="10.8" y="237.4">A</text>
<text x="418.6" y="237">A</text>
<text x="38.8" y="274.1">8</text>
<text x="90.4" y="274.1">7</text>
<text x="140.2" y="274.1">6</text>
<text x="190.1" y="274.1">5</text>
<text x="240.5" y="274.1">4</text>
<text x="289" y="274.1">3</text>
<text x="339.1" y="274.1">2</text>
<text x="391.4" y="274.4">1</text>
</g>
<g font-size="2.1">
<text x="321.3" y="248.2">APPROVED</text>
<text x="321.3" y="256.3">PROJECTION TYPE</text>
</g>
<g font-size="1.8">
<text x="294.9" y="223.2">DIMENSION</text>
<text x="296.4" y="225.8">UNLESS</text>
<text x="306.9" y="225.8">NOTED</text>
<text x="308.8" y="223.2">IN</text>
<text x="312.5" y="223.2">MM</text>
<text x="321.9" y="223.6">THE</text>
<text x="326.2" y="226.2">ONION</text>
<text x="327.7" y="223.6">INFORMATION</text>
<text x="334.7" y="226.2">CORPORATION.</text>
<text x="344.4" y="223.6">CONTAINED</text>
<text x="353" y="226.2">ANY</text>
<text x="358.7" y="223.6">IN</text>
<text x="359.1" y="226.2">REPRODUCTION</text>
<text x="362.3" y="223.6">THIS</text>
<text x="368.7" y="223.6">DRAWING</text>
<text x="378.1" y="226.2">IN</text>
<text x="380.4" y="223.6">IS</text>
<text x="381.7" y="226.2">PART</text>
<text x="383.8" y="223.6">THE</text>
<text x="389.1" y="226.2">OR</text>
<text x="389.6" y="223.6">SOLE</text>
<text x="393.7" y="226.2">AS</text>
<text x="396.7" y="223.6">PROPERTY</text>
<text x="398.2" y="226.2">A</text>
<text x="401.2" y="226.2">WHOLE</text>
<text x="410.2" y="223.6">OF</text>
<text x="289.6" y="229.5">TOLERANCES</text>
<text x="321.3" y="232.2">AUTHOR</text>
<text x="322" y="228.8">WITHOUT</text>
<text x="333.3" y="228.8">THE</text>
<text x="337.3" y="232.2">DATE</text>
<text x="339" y="228.8">WRITTEN</text>
<text x="350" y="228.8">PERMISSION</text>
<text x="365" y="228.8">OF</text>
<text x="369.4" y="228.8">ONION</text>
<text x="377.9" y="228.8">CORPORATION</text>
<text x="395.5" y="228.8">IS</text>
<text x="398.9" y="228.8">PROHIBITED.</text>
<text x="321.3" y="240.1">CHECKED</text>
<text x="337.3" y="240.1">DATE</text>
<text x="337.3" y="248.2">DATE</text>
<text x="369.2" y="248.2">TITLE</text>
<text x="369.2" y="256.4">PART</text>
<text x="376.6" y="256.4">NO.</text>
<text x="405.1" y="256.4">REV.</text>
<text x="289.6" y="261.1">MATERIAL</text>
<text x="235.4" y="268">NEXT</text>
<text x="242.8" y="268">ASSY</text>
<text x="268.8" y="268">USED</text>
<text x="276.4" y="268">ON</text>
<text x="290.8" y="269.1">DO</text>
<text x="295.3" y="269.1">NOT</text>
<text x="301.3" y="269.1">SCALE</text>
<text x="310" y="269.1">DRAWING</text>
<text x="369.2" y="264">SCALE</text>
<text x="382.8" y="264">SIZE</text>
<text x="392.8" y="264">SHEET</text>
</g>
</svg>
